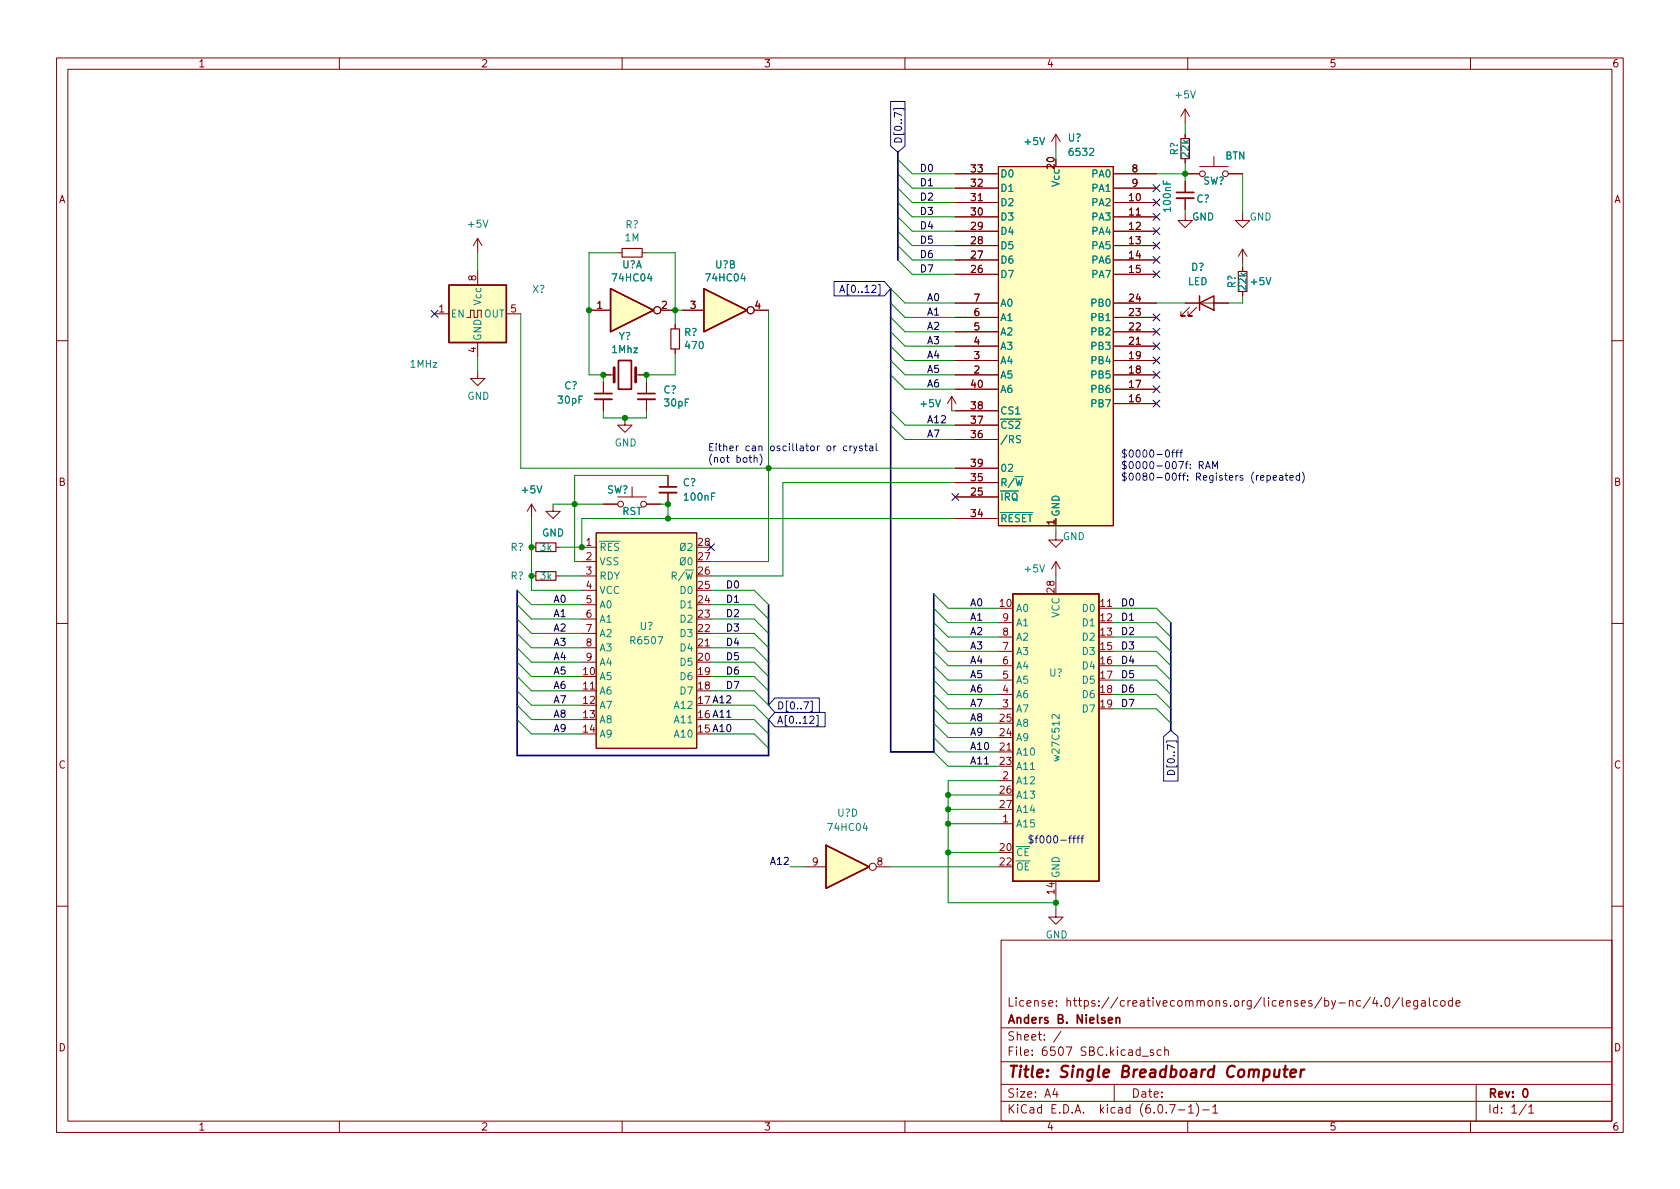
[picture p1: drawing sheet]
<svg xmlns="http://www.w3.org/2000/svg" width="297mm" height="210mm" viewBox="0 0 297 210" stroke-linecap="round" stroke-linejoin="round" font-family="sans-serif">
<g fill="none" stroke="#840000" stroke-width=".18">
<path d="M10 10.2h277v190.1h-277zM12 12.2h273v186.1h-273zM60 10.2v2M110 10.2v2M160 10.2v2M209.5 19.3l-.7 1.3M209.5 19.3v2.5M209.5 19.3l.8 1.3M210 10.2v2M260 10.2v2M168.9 30.7h7.6M168.9 35.8h7.6"/>
<path d="M168.9 38.3h7.6M168.9 33.3h7.6M176.5 29.5h20.3v63.5h-20.3zM186.7 23.7v2.6M186.7 23.7l-.8 1.3M186.7 23.7l.8 1.3M196.8 30.7h7.7M196.8 35.8h7.7M196.8 38.3h7.7M196.8 33.3h7.7M209.5 37.7v1.3h1.3l-1.3 1.3-1.2-1.3h1.2M209.5 23.7v.8"/>
<path d="M209.5 28.1v.7M209.5 32v2M209.5 35v2.1M209.5 30.7h2.6M212.1 29.5h5.1M214.6 27.7v1.8M217.2 30.7h2.5M219.7 37.7v1.3h1.3l-1.3 1.3-1.3-1.3h1.3M76.8 55.5h2.6M82.5 56.1h.7v-1.2h.6v1.2h.7v-1.2h.6v1.2M84.5 42.2v2.5M84.5 47.9v2.5"/>
<path d="M84.5 42.2l-.8 1.2M84.5 42.2l.7 1.2M89.5 55.5h2.6M104.1 54.9h3.8M109.2 44.7h.8M113.5 44.7h.8M116.8 54.9h2.6M119.4 57.4v.8M120.6 54.9h3.9M133.3 54.9h2.6M168.9 40.9h7.6M168.9 43.4h7.6"/>
<path d="M168.9 46h7.6M168.9 48.5h7.6M168.9 58.7h7.6M168.9 56.1h7.6M168.9 53.6h7.6M196.8 40.9h7.7M196.8 43.4h7.7M196.8 46h7.7M196.8 48.5h7.7M196.8 58.7h7.7M196.8 56.1h7.7M196.8 53.6h7.7"/>
<path d="M209.5 53.6h7.7M210.3 54.4l-1.5 1.5h.7h-.7v-.8M211.6 54.4l-1.5 1.5h.7h-.7v-.8M219.7 44.1l-.8 1.2M219.7 44.1v2.5M219.7 47.2v.8M219.7 51.6v.7M219.7 44.1l.8 1.2M10 60.2h2M84.5 65.7v1.2h1.2l-1.2 1.3-1.3-1.3h1.3M84.5 60.6v2.5M106.7 66.3h1.9"/>
<path d="M106.7 67.6v2M106.7 70.6v2M110.5 73.9v1.3h1.3l-1.3 1.2-1.3-1.2h1.3M112.4 66.3h1.9M114.3 67.6v2M114.3 70.6v2M119.4 61.7v.8M168.3 70.1l-.8 1.3M168.3 70.1v2.5M168.3 70.1l.7 1.3M168.9 66.3h7.6M168.9 68.8h7.6"/>
<path d="M168.9 63.7h7.6M168.9 61.2h7.6M168.9 77.7h7.6M168.9 75.2h7.6M168.9 72.6h7.6M196.8 66.3h7.7M196.8 71.4h7.7M196.8 68.8h7.7M196.8 63.7h7.7M196.8 61.2h7.7M285 60.2h2M94 96.8h.7"/>
<path d="M94 89.1l-.8 1.3M94 89.1v2.6M94 89.1l.7 1.3M97.8 89.1v1.3h1.3l-1.3 1.3-1.3-1.3h1.3M98.3 96.8h.8M102.9 96.8h2.5M102.9 99.3h2.5M105.4 94.2h17.8v38.1h-17.8zM106.7 89.1h2.5M109.2 87.9h5.1M111.8 86.1v1.8M114.3 89.1h2.5"/>
<path d="M118.1 84.1v2M118.1 87.1v2M168.9 87.9h7.6M168.9 91.7h7.6M168.9 85.3h7.6M168.9 82.8h7.6M186.7 94.2v1.3h1.3l-1.3 1.3-1.3-1.3h1.3M186.7 99.3l-.8 1.3M186.7 99.3v2.5M186.7 99.3l.8 1.3M10 110.2h2M94 101.8h.7"/>
<path d="M98.3 101.8h.8M102.9 101.8h2.5M102.9 114.5h2.5M102.9 104.4h2.5M102.9 106.9h2.5M102.9 109.5h2.5M102.9 112h2.5M102.9 117.1h2.5M123.2 114.5h2.5M176.5 117.7h2.6M176.5 115.2h2.6M176.5 112.6h2.6"/>
<path d="M176.5 110.1h2.6M194.3 107.6h2.5M285 110.2h2M102.9 122.2h2.5M176.5 138h2.6M176.5 133h2.6M176.5 125.3h2.6M176.5 122.8h2.6M176.5 120.3h2.6M142.2 153.3h3.8M154.9 153.3h2.6M176.5 145.7h2.6"/>
<path d="M10 160.2h2M177 166.3h108v32h-108zM186.7 160.9v1.3h1.3l-1.3 1.2-1.3-1.2h1.3M240.6 177l-.5-.1-.2 .3v.4l.1 .3h.6M242.3 176.4l-1.3 1.9M243.1 176.4l-.4 1h.9M243.4 176.9v1M244.2 177.8v.1M245 176.6l.2-.2a.81 .81 0 0 1 .6 .7 .81 .81 0 0 1-.3 .8h-.1a.81 .81 0 0 1-.4-1.3zM247.4 176.4l-1.3 1.9M247.9 176.4v1.3l.2 .2M248.6 177.4l.8-.1-.1-.3-.4-.1-.3 .2 .1 .8h.6"/>
<path d="M250.6 176.9v1.2l-.2 .3h-.4M250.6 177l-.4-.1-.3 .3v.4l.2 .3h.5M251.4 177h.5l.1 .9M252 177.3l-.5 .1a.29 .29 0 0 0-.2 .2 .29 .29 0 0 0 .2 .3h.5M252.7 176.4v1.3l.2 .2M254.1 177l-.4-.1-.3 .3v.4l.2 .3h.5M254.9 177l.3-.1 .3 .3v.4l-.3 .3h-.3l-.2-.3v-.4zM256.8 177l-.4-.1-.3 .3v.4l.1 .3h.6M256.8 176.4v1.5M257.4 177.4l.8-.1-.1-.3-.5-.1-.2 .2 .1 .8h.6M285 160.2h2M60 198.3v2"/>
<path d="M110 198.3v2M160 198.3v2M177 194.8h108M177 191.8h108M177 187.8h108M177 181.8h108M186.5 192.5l-.4 1h1M186.9 193v1M187.6 182.4l-1.3 1.9M197 191.8v3M201.9 186.8h1.2M203.9 185.7l-.3-.1-.2 .2v.3l.5 .1v.4h-.5"/>
<path d="M205.3 185.7l-.4-.1-.3 .3v.4l.1 .3h.6M205.9 185.8l.2-.2 .4 .1 .1 .9M205.9 185.1v1.5M206.8 195.3h1l-.7 1.5M208.4 196.3h1.1M210 198.3v2M210.1 195.8l.5-.5v1.5M210.1 196.8h.9M211.5 195.1a1.72 1.72 0 0 1 0 2.3M212.6 196.3h1.2M214.4 195.8l.5-.5v1.5M214.4 196.8h.9"/>
<path d="M260 198.3v2M261 191.8v6.5M269.9 195.3l-1.3 1.9M270.3 195.8l.4-.5v1.5M270.3 196.8h.9"/>
<circle cx="212.6" cy="30.7" r=".51"/>
<circle cx="216.7" cy="30.7" r=".51"/>
<circle cx="116.2" cy="54.9" r=".63"/>
<circle cx="132.7" cy="54.9" r=".63"/>
<circle cx="109.7" cy="89.1" r=".51"/>
<circle cx="113.8" cy="89.1" r=".51"/>
<circle cx="154.3" cy="153.3" r=".63"/>
</g>
<path d="M208 34h3.1M105.2 69.6h3M109.3 63.7h2.3v5.1h-2.3zM112.8 69.6h3M116.6 86.1h3M197.3 179.9v1M196 180.4l.7-.1-.1-.3-.4-.1-.2 .2 .1 .8h.5M197.3 180.1l.3-.2 .3 .1 .1 .9M269.4 192.7l.2-.2a.8 .8 0 0 1 .5 .8 .8 .8 0 0 1-.5 .7l-.2-.1-.1-.4z" fill="none" stroke="#840000" stroke-width=".3"/>
<path d="M225.4 189.1l-.1 1.3a.57 .57 0 0 0 .8-.1M226.3 189.1l-.2 1.4M226.9 189.1h.8M227.3 188.5l-.2 1.7v.2l.4 .1M228.2 189.8l.9-.2v-.4l-.6-.1-.3 .3v1l.2 .1 .6-.1M230.1 189.1l-.2 1.4M230.6 189.1l-.4 .1-.2 .3" fill="none" stroke="#840000" stroke-width=".4"/>
<path d="M208 35h3.1M105.2 70.6h3M112.8 70.6h3M116.6 87.1h3" fill="none" stroke="#840000" stroke-width=".33"/>
<path d="M208.8 24.5h1.5v3.6h-1.5zM110 43.9h3.5v1.6h-3.5zM118.6 58.2h1.5v3.5h-1.5zM218.9 48h1.6v3.6h-1.6zM94.7 96h3.6v1.5h-3.6zM94.7 101.1h3.6v1.5h-3.6z" fill="none" stroke="#840000" stroke-width=".2"/>
<g fill="#ffffc2" stroke="#ffffc2" stroke-width=".18">
<path d="M105.4 94.2h17.8v38.1h-17.8z"/>
<path d="M124.5 51l7.6 3.9-7.6 3.8z"/>
<path d="M107.9 51l7.7 3.9-7.7 3.8z"/>
<path d="M79.4 50.4h10.1v10.2h-10.1z"/>
<path d="M179.1 105h15.2v50.8h-15.2z"/>
<path d="M176.5 29.5h20.3v63.5h-20.3z"/>
<path d="M146 149.5l7.7 3.8-7.7 3.8z"/>
</g>
<path d="M180.4 77.1l-.5-.1-.1 .1v.4l.5 .2 .1 .4-.2 .2-.5-.1M120.4 98.8l.2-.2a.43 .43 0 0 1 .6 .4v.5a.42 .42 0 0 1-.5 .4 .42 .42 0 0 1-.4-.4zM120.4 96.3l.2-.2a.43 .43 0 0 1 .6 .4v.4a.42 .42 0 0 1-.5 .5 .42 .42 0 0 1-.4-.5zM121.2 98.6l-1 1.3M121.2 96.1l-1 1.2M121.6 96.2l.5-.1 .3 .3-.8 .9h.8M121.8 98.7l.1-.1a.68 .68 0 0 1 .5 .6 .68 .68 0 0 1-.5 .7l-.1-.1-.2-.4z" fill="none" stroke="#008484" stroke-width=".18"/>
<path d="M79.4 50.4h10.1v10.2h-10.1zM107.9 51l7.7 3.9-7.7 3.8zM124.5 51l7.6 3.9-7.6 3.8zM212.1 53.6l2.5-1.3v2.6zM212.1 52.3v2.6M179.1 105h15.2v50.8h-15.2zM146 149.5l7.7 3.8-7.7 3.8z" fill="none" stroke="#840000" stroke-width=".25"/>
<path d="M108.6 65v2.6M112.4 65v2.6" fill="none" stroke="#840000" stroke-width=".51"/>
<g fill="none" stroke="#000084" stroke-width=".18">
<path d="M157.5 17.9h2.5v7.9l-1.3 1.1-1.2-1.1zM158 19.5v-.3h1.8v.3M203.9 37.7l1.2 1.3M203.9 35.2l1.2 1.2M203.9 32.7l1.2 1.2M205.1 37.7l-1.2 1.3M205.1 35.2l-1.2 1.2M205.1 32.7l-1.2 1.2M76.2 54.9l1.2 1.2M77.4 54.9l-1.2 1.2M147.5 49.8h8.9l1.1 1.2-1.1 1.3h-8.9zM148.5 51.7l.4-1.3 .4 1.3"/>
<path d="M148.6 51.4h.6M203.9 42.8l1.2 1.2M203.9 45.4l1.2 1.2M203.9 40.3l1.2 1.2M203.9 47.9l1.2 1.2M203.9 55.5l1.2 1.2M203.9 58.1l1.2 1.2M205.1 42.8l-1.2 1.2M205.1 45.4l-1.2 1.2M205.1 40.3l-1.2 1.2M205.1 47.9l-1.2 1.2M205.1 55.5l-1.2 1.2"/>
<path d="M205.1 58.1l-1.2 1.2M203.9 60.6l1.2 1.2M203.9 63.1l1.2 1.3M203.9 65.7l1.2 1.2M203.9 68.2l1.2 1.2M203.9 70.8l1.2 1.2M205.1 60.6l-1.2 1.2M205.1 63.1l-1.2 1.3M205.1 65.7l-1.2 1.2M205.1 68.2l-1.2 1.2M205.1 70.8l-1.2 1.2M125.1 96.2l1.2 1.2"/>
<path d="M126.3 96.2l-1.2 1.2M168.3 87.3l1.2 1.2M169.5 87.3l-1.2 1.2M137 123.4h7.9v2.6h-7.9l-1.1-1.3zM137 126h8.9v2.5h-8.9l-1.1-1.3zM143.2 126.8l.5-.2 .2 .4-.8 .9h.8M143.3 124h.3v1.8h-.3M144.3 126.5h.4v1.8h-.4M205.7 130.3l1.3-1.1 1.3 1.1v7.8h-2.6zM206.6 136.3a.66 .66 0 0 1 .7 0 .66 .66 0 0 1 .4 .6h-1.3z"/>
</g>
<g fill="none" stroke="#0000c2" stroke-width=".18">
<path d="M149.7 78.9h-.3l-.3 .2 .1 .5h.5M150.3 78.9v.8M150.6 78.9l-.3 .2M150.9 78.9l.3 .8M151.5 78.9l-.4 1.1-.2 .1M152.4 78.9h-.3l-.1 .1v.2l.4 .1v.3h-.4M152.9 78.9h.5M153.1 78.4v1.1l.3 .2M153.8 78.9h.5v.8M154.3 79.2h-.4l-.2 .2 .2 .3 .4-.1M154.9 78.4v1.1l.2 .2M206.2 79.7l.2-.1a.68 .68 0 0 1 .4 .6 .68 .68 0 0 1-.4 .6l-.2-.1-.1-.3z"/>
<path d="M207.1 80h.5M207.6 79.6l-.3 .2v1M207.9 80h.5M208.4 79.6l-.3 .2v1M208.6 80h.5M209.1 79.6l-.3 .2v1M133.3 81l.2-.1 .3 .1 .1 .8M133.3 80.5v1.3M134.4 80.3a1.46 1.46 0 0 1 0 1.9M212 82.3l.7-.1 .1-.2-.1-.3-.7-.1v1.3M212.3 82.3l.5 .6M213.1 82.9l.5-1.3 .4 1.3"/>
<path d="M213.3 82.5h.6M214.4 82.9v-1.3l.4 .9 .5-.9v1.3M224 84.1h.4l.2 .2-.1 .6h-.5M225.1 84.5l.6-.1v-.3h-.4l-.2 .2 .1 .6h.5M226.3 84.1h.4l.1 .8M226.8 84.4h-.4l-.2 .2 .2 .3h.4M227.2 84.1h.5M227.4 83.7v1l.3 .2M228.1 84.5l.6-.1-.1-.3h-.3l-.2 .2v.6h.5M229.8 84.1h-.4l-.2 .2 .1 .6h.5M229.8 83.7v1.2M230.2 83.5a1.46 1.46 0 0 1 0 1.9"/>
<path d="M188.9 148.2h.5M189.4 147.8l-.3 .2v1.1M189.7 148.2h.5M190.2 147.8l-.3 .2v1.1M190.4 148.2h.5M190.9 147.8l-.3 .2v1.1M191.1 148.2h.5M191.6 147.8l-.3 .2v1.1"/>
</g>
<path d="M158.7 26.9v19.1M157.5 51v82h7.6v-28M91.4 104.4v29.2h44.5v-6.4M135.9 106.9v17.8M207 110.1v19.1" fill="none" stroke="#000084" stroke-width=".3"/>
<g fill="none" stroke="#008400" stroke-width=".18">
<path d="M158.7 33.3l2.6 2.5h7.6M158.7 30.7l2.6 2.6h7.6M158.7 28.2l2.6 2.5h7.6M158.7 38.3l2.6 2.6h7.6M158.7 35.8l2.6 2.5h7.6M186.7 26.3v1.9M204.5 30.7h5M209.5 21.8v1.9M209.5 28.8v3.2M209.5 37.1v.6M219.7 30.7v7M84.5 44.7v3.2"/>
<path d="M92.1 55.5v27.3h76.8M109.2 44.7h-5.1v21.6h2.6v1.3M114.3 44.7h5.1v12.7M119.4 54.9h1.2M135.9 54.9v44.4h-10.2M157.5 51l2.5 2.6h8.9M157.5 58.7l2.5 2.5h8.9M157.5 53.6l2.5 2.5h8.9M157.5 56.1l2.5 2.6h8.9M158.7 43.4l2.6 2.6h7.6M158.7 46l2.6 2.5h7.6M158.7 40.9l2.6 2.5h7.6"/>
<path d="M204.5 53.6h5M219.7 52.3v1.3h-2.5M219.7 46.6v.6M84.5 63.1v2.6M106.7 72.6v1.3h7.6v-1.3M119.4 62.5v3.8h-5.1v1.3M157.5 63.7l2.5 2.6h8.9M157.5 75.2l2.5 2.5h8.9M157.5 61.2l2.5 2.5h8.9M157.5 66.3l2.5 2.5h8.9M157.5 72.6l2.5 2.6h8.9M168.3 72.6h.6"/>
<path d="M94 91.7v12.7h8.9M97.8 89.1h8.9M116.8 89.1h1.3v2.6M118.1 84.1h-16.5v15.2h1.3M168.9 91.7h-66v5.1h-3.8M168.9 85.3h-30.5v16.5h-12.7M186.7 93v1.2M91.4 112l2.6 2.5h8.9M91.4 109.5l2.6 2.5h8.9M91.4 106.9l2.6 2.6h8.9M91.4 104.4l2.6 2.5h8.9M91.4 119.6l2.6 2.6h8.9"/>
<path d="M91.4 114.5l2.6 2.6h8.9M91.4 117.1l2.6 2.5h8.9M99.1 101.8h3.8M125.7 114.5h7.6l2.6 2.6M125.7 112h7.6l2.6 2.5M125.7 109.5h7.6l2.6 2.5M125.7 104.4h7.6l2.6 2.5M125.7 106.9h7.6l2.6 2.6M125.7 117.1h7.6l2.6 2.5M125.7 119.6h7.6l2.6 2.6M165.1 115.2l2.5 2.5h8.9M165.1 105l2.5 2.6h8.9"/>
<path d="M165.1 110.1l2.5 2.5h8.9M165.1 117.7l2.5 2.6h8.9M165.1 112.6l2.5 2.6h8.9M165.1 107.6l2.5 2.5h8.9M186.7 101.8v.7M196.8 117.7h7.7l2.5 2.6M196.8 107.6h7.7l2.5 2.5M196.8 112.6h7.7l2.5 2.6M196.8 115.2h7.7l2.5 2.5M196.8 110.1h7.7l2.5 2.5M91.4 127.2l2.6 2.6h8.9M91.4 122.2l2.6 2.5h8.9"/>
<path d="M91.4 124.7l2.6 2.5h8.9M125.7 122.2h7.6l2.6 2.5M125.7 129.8h7.6l2.6 2.5M125.7 124.7h7.6l2.6 2.5M125.7 127.2h7.6l2.6 2.6M165.1 122.8l2.5 2.5h8.9M165.1 125.3l2.5 2.6h8.9M165.1 120.3l2.5 2.5h8.9M165.1 127.9l2.5 2.5h8.9M165.1 133l2.5 2.5h8.9M165.1 130.4l2.5 2.6h8.9M176.5 138h-8.9v21.6h19.1"/>
<path d="M196.8 125.3h7.7l2.5 2.6M196.8 120.3h7.7l2.5 2.5M196.8 122.8h7.7l2.5 2.5M139.7 153.3h2.5M157.5 153.3h19M167.6 140.6h8.9M167.6 143.1h8.9M167.6 145.7h8.9M167.6 150.7h8.9M186.7 158.4v2.5"/>
</g>
<g fill="#008400" stroke="#008400" stroke-width=".18">
<circle cx="167.6" cy="150.7" r=".46"/>
<circle cx="167.6" cy="145.7" r=".46"/>
<circle cx="167.6" cy="143.1" r=".46"/>
<circle cx="167.6" cy="140.6" r=".46"/>
<circle cx="186.7" cy="159.6" r=".46"/>
<circle cx="209.5" cy="30.7" r=".46"/>
<circle cx="94" cy="101.8" r=".46"/>
<circle cx="102.9" cy="96.8" r=".46"/>
<circle cx="94" cy="96.8" r=".46"/>
<circle cx="110.5" cy="73.9" r=".46"/>
<circle cx="101.6" cy="89.1" r=".46"/>
<circle cx="104.1" cy="54.9" r=".46"/>
<circle cx="118.1" cy="89.1" r=".46"/>
<circle cx="106.7" cy="66.3" r=".46"/>
<circle cx="119.4" cy="54.9" r=".46"/>
<circle cx="114.3" cy="66.3" r=".46"/>
<circle cx="135.9" cy="82.8" r=".46"/>
<circle cx="118.1" cy="91.7" r=".46"/>
</g>
<text font-size="2.8" fill="#840000" x="178" y="190.6">Title: Single Breadboard Computer</text>
<g font-size="2.1" fill="#840000">
<text x="178" y="178">License: https://creativecommons.org/licenses/by-nc/4.0/legalcode</text>
<text x="178" y="184">Sheet: /</text>
<text x="178" y="181">Anders B. Nielsen</text>
<text x="178" y="186.7">File: 6507 SBC.kicad_sch</text>
<text x="178" y="196.9">KiCad E.D.A. kicad (6.0.7-1)-1</text>
<text x="178" y="194.1">Size: A4</text>
<text x="200" y="194.1">Date:</text>
<text x="263" y="194.1">Rev: 0</text>
<text x="263" y="196.9">Id: 1/1</text>
</g>
<g font-size="1.8" fill="#840000">
<text x="35" y="11.9">1</text>
<text x="85" y="11.9">2</text>
<text x="135" y="11.9">3</text>
<text x="185" y="11.9">4</text>
<text x="235" y="11.9">5</text>
<text x="285" y="11.9">6</text>
<text x="186.4" y="29.8" transform="rotate(-90 186.4 29.8)">20</text>
<text x="10.3" y="35.9">A</text>
<text x="171.7" y="35.6">31</text>
<text x="171.7" y="33">32</text>
<text x="171.7" y="30.5">33</text>
<text x="199.7" y="35.6">10</text>
<text x="200.2" y="30.5">8</text>
<text x="200.2" y="33">9</text>
<text x="285.3" y="35.9">A</text>
<text x="171.7" y="40.6">29</text>
<text x="171.7" y="38.1">30</text>
<text x="199.7" y="38.1">11</text>
<text x="199.7" y="40.6">12</text>
<text x="171.7" y="45.7">27</text>
<text x="171.7" y="43.2">28</text>
<text x="199.7" y="43.2">13</text>
<text x="199.7" y="45.7">14</text>
<text x="84.2" y="49.6" transform="rotate(-90 84.2 49.6)">8</text>
<text x="171.7" y="48.3">26</text>
<text x="172.2" y="53.3">7</text>
<text x="199.7" y="48.3">15</text>
<text x="199.7" y="53.3">24</text>
<text x="77.6" y="55.2">1</text>
<text x="90.3" y="55.2">5</text>
<text x="105.6" y="54.6">1</text>
<text x="117" y="54.6">2</text>
<text x="122.1" y="54.6">3</text>
<text x="133.5" y="54.6">4</text>
<text x="172.2" y="58.4">5</text>
<text x="172.2" y="55.9">6</text>
<text x="199.7" y="58.4">22</text>
<text x="199.7" y="55.9">23</text>
<text x="84.2" y="62.3" transform="rotate(-90 84.2 62.3)">4</text>
<text x="172.2" y="63.5">3</text>
<text x="172.2" y="61">4</text>
<text x="199.7" y="63.5">19</text>
<text x="199.7" y="61">21</text>
<text x="171.7" y="68.6">40</text>
<text x="172.2" y="66">2</text>
<text x="199.7" y="71.1">16</text>
<text x="199.7" y="68.6">17</text>
<text x="199.7" y="66">18</text>
<text x="171.7" y="77.5">36</text>
<text x="171.7" y="74.9">37</text>
<text x="171.7" y="72.4">38</text>
<text x="171.7" y="82.5">39</text>
<text x="10.3" y="85.9">B</text>
<text x="171.7" y="87.6">25</text>
<text x="171.7" y="85.1">35</text>
<text x="285.3" y="85.9">B</text>
<text x="171.7" y="91.4">34</text>
<text x="186.4" y="92.8" transform="rotate(-90 186.4 92.8)">1</text>
<text x="103.6" y="96.5">1</text>
<text x="103.6" y="99.1">2</text>
<text x="103.6" y="101.6">3</text>
<text x="123.5" y="101.6">26</text>
<text x="123.5" y="99.1">27</text>
<text x="123.5" y="96.5">28</text>
<text x="103.6" y="104.1">4</text>
<text x="103.6" y="106.7">5</text>
<text x="123.5" y="106.7">24</text>
<text x="123.5" y="104.1">25</text>
<text x="176.8" y="107.3">10</text>
<text x="186.4" y="104.7" transform="rotate(-90 186.4 104.7)">28</text>
<text x="194.6" y="107.3">11</text>
<text x="103.6" y="109.2">6</text>
<text x="103.6" y="111.8">7</text>
<text x="123.5" y="111.8">22</text>
<text x="123.5" y="109.2">23</text>
<text x="177.3" y="112.4">8</text>
<text x="177.3" y="109.8">9</text>
<text x="194.6" y="109.8">12</text>
<text x="194.6" y="112.4">13</text>
<text x="103.2" y="119.4">10</text>
<text x="103.6" y="114.3">8</text>
<text x="103.6" y="116.8">9</text>
<text x="123.5" y="119.4">19</text>
<text x="123.5" y="116.8">20</text>
<text x="123.5" y="114.3">21</text>
<text x="177.3" y="117.5">6</text>
<text x="177.3" y="114.9">7</text>
<text x="194.6" y="114.9">15</text>
<text x="194.6" y="117.5">16</text>
<text x="103.2" y="121.9">11</text>
<text x="103.2" y="124.5">12</text>
<text x="123.5" y="121.9">18</text>
<text x="177.3" y="125.1">3</text>
<text x="177.3" y="122.5">4</text>
<text x="177.3" y="120">5</text>
<text x="194.6" y="120">17</text>
<text x="194.6" y="122.5">18</text>
<text x="194.6" y="125.1">19</text>
<text x="103.2" y="127">13</text>
<text x="103.2" y="129.5">14</text>
<text x="176.8" y="130.2">24</text>
<text x="176.8" y="127.6">25</text>
<text x="10.3" y="135.9">C</text>
<text x="176.8" y="132.7">21</text>
<text x="176.8" y="135.2">23</text>
<text x="177.3" y="137.8">2</text>
<text x="285.3" y="135.9">C</text>
<text x="176.8" y="140.3">26</text>
<text x="176.8" y="142.9">27</text>
<text x="177.3" y="145.4">1</text>
<text x="143.7" y="153">9</text>
<text x="155.1" y="153">8</text>
<text x="176.8" y="150.5">20</text>
<text x="176.8" y="153">22</text>
<text x="186.4" y="158.1" transform="rotate(-90 186.4 158.1)">14</text>
<text x="10.3" y="185.9">D</text>
<text x="285.3" y="185.9">D</text>
<text x="35" y="199.9">1</text>
<text x="85" y="199.9">2</text>
<text x="135" y="199.9">3</text>
<text x="185" y="199.9">4</text>
<text x="235" y="199.9">5</text>
<text x="285" y="199.9">6</text>
</g>
<g font-size="1.8" fill="#008484">
<text x="208" y="17.4">+5V</text>
<text x="181.3" y="25.6">+5V</text>
<text x="188.8" y="25">U?</text>
<text x="189.2" y="27.6">6532</text>
<text x="208.3" y="27.5" transform="rotate(-90 208.3 27.5)">R?</text>
<text x="210.2" y="27.8" transform="rotate(-90 210.2 27.8)">22k</text>
<text x="216.6" y="28.2">BTN</text>
<text x="176.8" y="33.9">D1</text>
<text x="176.8" y="31.4">D0</text>
<text x="187.3" y="32.9" transform="rotate(-90 187.3 32.9)">Vcc</text>
<text x="193.2" y="31.4">PA0</text>
<text x="193.2" y="33.9">PA1</text>
<text x="211.5" y="35.8">C?</text>
<text x="212.7" y="32.6">SW?</text>
<text x="82.9" y="40.3">+5V</text>
<text x="110.6" y="40.4">R?</text>
<text x="176.8" y="41.5">D4</text>
<text x="176.8" y="39">D3</text>
<text x="176.8" y="36.4">D2</text>
<text x="193.2" y="36.4">PA2</text>
<text x="193.2" y="39">PA3</text>
<text x="193.2" y="41.5">PA4</text>
<text x="207" y="37.3" transform="rotate(-90 207 37.3)">100nF</text>
<text x="210.8" y="39">GND</text>
<text x="220.9" y="39">GND</text>
<text x="109.9" y="47.4">U?A</text>
<text x="110.5" y="42.7">1M</text>
<text x="126.5" y="47.4">U?B</text>
<text x="176.8" y="46.6">D6</text>
<text x="176.8" y="44.1">D5</text>
<text x="193.2" y="44.1">PA5</text>
<text x="193.2" y="46.6">PA6</text>
<text x="210.6" y="47.9">D?</text>
<text x="85.1" y="53.8" transform="rotate(-90 85.1 53.8)">Vcc</text>
<text x="94.1" y="51.8">X?</text>
<text x="108.5" y="49.8">74HC04</text>
<text x="125" y="49.8">74HC04</text>
<text x="176.8" y="49.1">D7</text>
<text x="193.2" y="49.1">PA7</text>
<text x="210" y="50.4">LED</text>
<text x="218.4" y="51" transform="rotate(-90 218.4 51)">R?</text>
<text x="220.3" y="51.3" transform="rotate(-90 220.3 51.3)">22k</text>
<text x="221.3" y="50.4">+5V</text>
<text x="79.6" y="56.1">EN</text>
<text x="85.5" y="56.1">OUT</text>
<text x="121" y="59.4">R?</text>
<text x="176.8" y="59.3">A2</text>
<text x="176.8" y="56.8">A1</text>
<text x="176.8" y="54.2">A0</text>
<text x="193.2" y="59.3">PB2</text>
<text x="193.2" y="56.8">PB1</text>
<text x="193.2" y="54.2">PB0</text>
<text x="72.6" y="65">1MHz</text>
<text x="85.1" y="60.3" transform="rotate(-90 85.1 60.3)">GND</text>
<text x="108.3" y="62.4">1Mhz</text>
<text x="109.4" y="60.1">Y?</text>
<text x="121.3" y="61.7">470</text>
<text x="176.8" y="64.4">A4</text>
<text x="176.8" y="61.8">A3</text>
<text x="193.2" y="64.4">PB4</text>
<text x="193.2" y="61.8">PB3</text>
<text x="82.6" y="70.7">GND</text>
<text x="98.8" y="71.4">30pF</text>
<text x="99.8" y="68.8">C?</text>
<text x="117.3" y="69.6">C?</text>
<text x="117.6" y="71.9">30pF</text>
<text x="176.8" y="66.9">A5</text>
<text x="176.8" y="69.5">A6</text>
<text x="193.2" y="69.5">PB6</text>
<text x="193.2" y="66.9">PB5</text>
<text x="162.9" y="72">+5V</text>
<text x="176.8" y="75.8">~{CS2}</text>
<text x="176.8" y="73.3">CS1</text>
<text x="193.2" y="72">PB7</text>
<text x="108.7" y="78.9">GND</text>
<text x="176.8" y="78.4">/RS</text>
<text x="176.8" y="83.4">02</text>
<text x="92.4" y="87.2">+5V</text>
<text x="107.3" y="87.2">SW?</text>
<text x="120.7" y="86">C?</text>
<text x="121.1" y="88.5">100nF</text>
<text x="176.8" y="88.5">~{IRQ}</text>
<text x="176.8" y="86">R/~{W}</text>
<text x="95.8" y="94.9">GND</text>
<text x="110" y="91.1">RST</text>
<text x="176.8" y="92.3">~{RESET}</text>
<text x="187.3" y="91.4" transform="rotate(-90 187.3 91.4)">GND</text>
<text x="187.9" y="95.5">GND</text>
<text x="90.3" y="97.4">R?</text>
<text x="95.5" y="97.4">3k</text>
<text x="105.9" y="97.4">~{RES}</text>
<text x="105.9" y="99.9">VSS</text>
<text x="181.3" y="101.2">+5V</text>
<text x="90.3" y="102.5">R?</text>
<text x="95.5" y="102.5">3k</text>
<text x="105.9" y="102.5">RDY</text>
<text x="105.9" y="105">VCC</text>
<text x="105.9" y="107.6">A0</text>
<text x="117.9" y="102.5">R/~{W}</text>
<text x="120.4" y="107.6">D1</text>
<text x="120.4" y="105">D0</text>
<text x="105.9" y="110.1">A1</text>
<text x="105.9" y="112.6">A2</text>
<text x="111.7" y="113.9">R6507</text>
<text x="113.1" y="111.4">U?</text>
<text x="120.4" y="112.6">D3</text>
<text x="120.4" y="110.1">D2</text>
<text x="179.6" y="108.2">A0</text>
<text x="179.6" y="113.3">A2</text>
<text x="179.6" y="110.7">A1</text>
<text x="187.3" y="109.3" transform="rotate(-90 187.3 109.3)">VCC</text>
<text x="191.5" y="108.2">D0</text>
<text x="191.5" y="110.7">D1</text>
<text x="191.5" y="113.3">D2</text>
<text x="105.9" y="115.2">A3</text>
<text x="105.9" y="117.7">A4</text>
<text x="120.4" y="117.7">D5</text>
<text x="120.4" y="115.2">D4</text>
<text x="179.6" y="118.4">A4</text>
<text x="179.6" y="115.8">A3</text>
<text x="185.5" y="119.6">U?</text>
<text x="191.5" y="115.8">D3</text>
<text x="191.5" y="118.4">D4</text>
<text x="105.9" y="120.3">A5</text>
<text x="105.9" y="122.8">A6</text>
<text x="105.9" y="125.3">A7</text>
<text x="119.4" y="125.3">A12</text>
<text x="120.4" y="122.8">D7</text>
<text x="120.4" y="120.3">D6</text>
<text x="179.6" y="126">A7</text>
<text x="179.6" y="123.4">A6</text>
<text x="179.6" y="120.9">A5</text>
<text x="191.5" y="120.9">D5</text>
<text x="191.5" y="123.4">D6</text>
<text x="191.5" y="126">D7</text>
<text x="105.9" y="127.9">A8</text>
<text x="105.9" y="130.4">A9</text>
<text x="119.4" y="130.4">A10</text>
<text x="119.4" y="127.9">A11</text>
<text x="179.6" y="131.1">A9</text>
<text x="179.6" y="128.5">A8</text>
<text x="179.6" y="133.6">A10</text>
<text x="179.6" y="136.1">A11</text>
<text x="187.3" y="134.2" transform="rotate(-90 187.3 134.2)">w27C512</text>
<text x="179.6" y="138.7">A12</text>
<text x="179.6" y="141.2">A13</text>
<text x="179.6" y="143.8">A14</text>
<text x="146.6" y="146.9">74HC04</text>
<text x="148" y="144.4">U?D</text>
<text x="179.6" y="146.3">A15</text>
<text x="179.6" y="151.4">~{CE}</text>
<text x="179.6" y="153.9">~{OE}</text>
<text x="187.3" y="155.3" transform="rotate(-90 187.3 155.3)">GND</text>
<text x="184.9" y="165.9">GND</text>
</g>
<g font-size="1.8" fill="#000084">
<text x="159.5" y="25.5" transform="rotate(-90 159.5 25.5)">D[0..7]</text>
<text x="149.7" y="51.8">A[0..12]</text>
<text x="137.3" y="125.4">D[0..7]</text>
<text x="137.3" y="128">A[0..12]</text>
<text x="207.7" y="136" transform="rotate(-90 207.7 136)">D[0..7]</text>
</g>
<g font-size="1.8">
<text x="162.6" y="35.5">D2</text>
<text x="162.6" y="32.9">D1</text>
<text x="162.6" y="30.4">D0</text>
<text x="162.6" y="40.5">D4</text>
<text x="162.6" y="38">D3</text>
<text x="162.6" y="43.1">D5</text>
<text x="162.6" y="45.6">D6</text>
<text x="162.6" y="48.2">D7</text>
<text x="163.8" y="53.2">A0</text>
<text x="163.8" y="55.8">A1</text>
<text x="163.8" y="58.3">A2</text>
<text x="163.8" y="65.9">A5</text>
<text x="163.8" y="63.4">A4</text>
<text x="163.8" y="60.9">A3</text>
<text x="163.8" y="68.5">A6</text>
<text x="163.8" y="74.8">A12</text>
<text x="163.8" y="77.4">A7</text>
<text x="97.8" y="106.6">A0</text>
<text x="128.3" y="104">D0</text>
<text x="128.3" y="106.6">D1</text>
<text x="171.4" y="107.2">A0</text>
<text x="198.1" y="107.2">D0</text>
<text x="97.8" y="109.1">A1</text>
<text x="97.8" y="111.7">A2</text>
<text x="128.3" y="109.1">D2</text>
<text x="128.3" y="111.7">D3</text>
<text x="171.4" y="112.3">A2</text>
<text x="171.4" y="109.8">A1</text>
<text x="198.1" y="109.8">D1</text>
<text x="198.1" y="112.3">D2</text>
<text x="97.8" y="114.2">A3</text>
<text x="97.8" y="119.3">A5</text>
<text x="97.8" y="116.7">A4</text>
<text x="128.3" y="116.7">D5</text>
<text x="128.3" y="119.3">D6</text>
<text x="128.3" y="114.2">D4</text>
<text x="171.4" y="117.4">A4</text>
<text x="171.4" y="119.9">A5</text>
<text x="171.4" y="114.8">A3</text>
<text x="198.1" y="114.8">D3</text>
<text x="198.1" y="117.4">D4</text>
<text x="198.1" y="119.9">D5</text>
<text x="97.8" y="121.8">A6</text>
<text x="97.8" y="124.4">A7</text>
<text x="123.5" y="124.5">17 A12</text>
<text x="128.3" y="121.8">D7</text>
<text x="171.4" y="125">A7</text>
<text x="171.4" y="122.5">A6</text>
<text x="198.1" y="125">D7</text>
<text x="198.1" y="122.5">D6</text>
<text x="97.8" y="126.9">A8</text>
<text x="97.8" y="129.4">A9</text>
<text x="123.5" y="129.5">15 A10</text>
<text x="123.5" y="127">16 A11</text>
<text x="171.4" y="130.1">A9</text>
<text x="171.4" y="127.5">A8</text>
<text x="171.4" y="132.6">A10</text>
<text x="171.4" y="135.2">A11</text>
<text x="136.5" y="152.9">A12</text>
</g>
<g font-size="1.8" fill="#0000c2">
<text x="125.1" y="79.8">Either can oscillator or crystal</text>
<text x="125.1" y="81.8">(not both)</text>
<text x="198.1" y="80.9">$0000-0fff</text>
<text x="198.1" y="82.9">$0000-007f: RAM</text>
<text x="198.1" y="85">$0080-00ff: Registers (repeated)</text>
<text x="181.6" y="149.1">$f000-ffff</text>
</g>
</svg>
